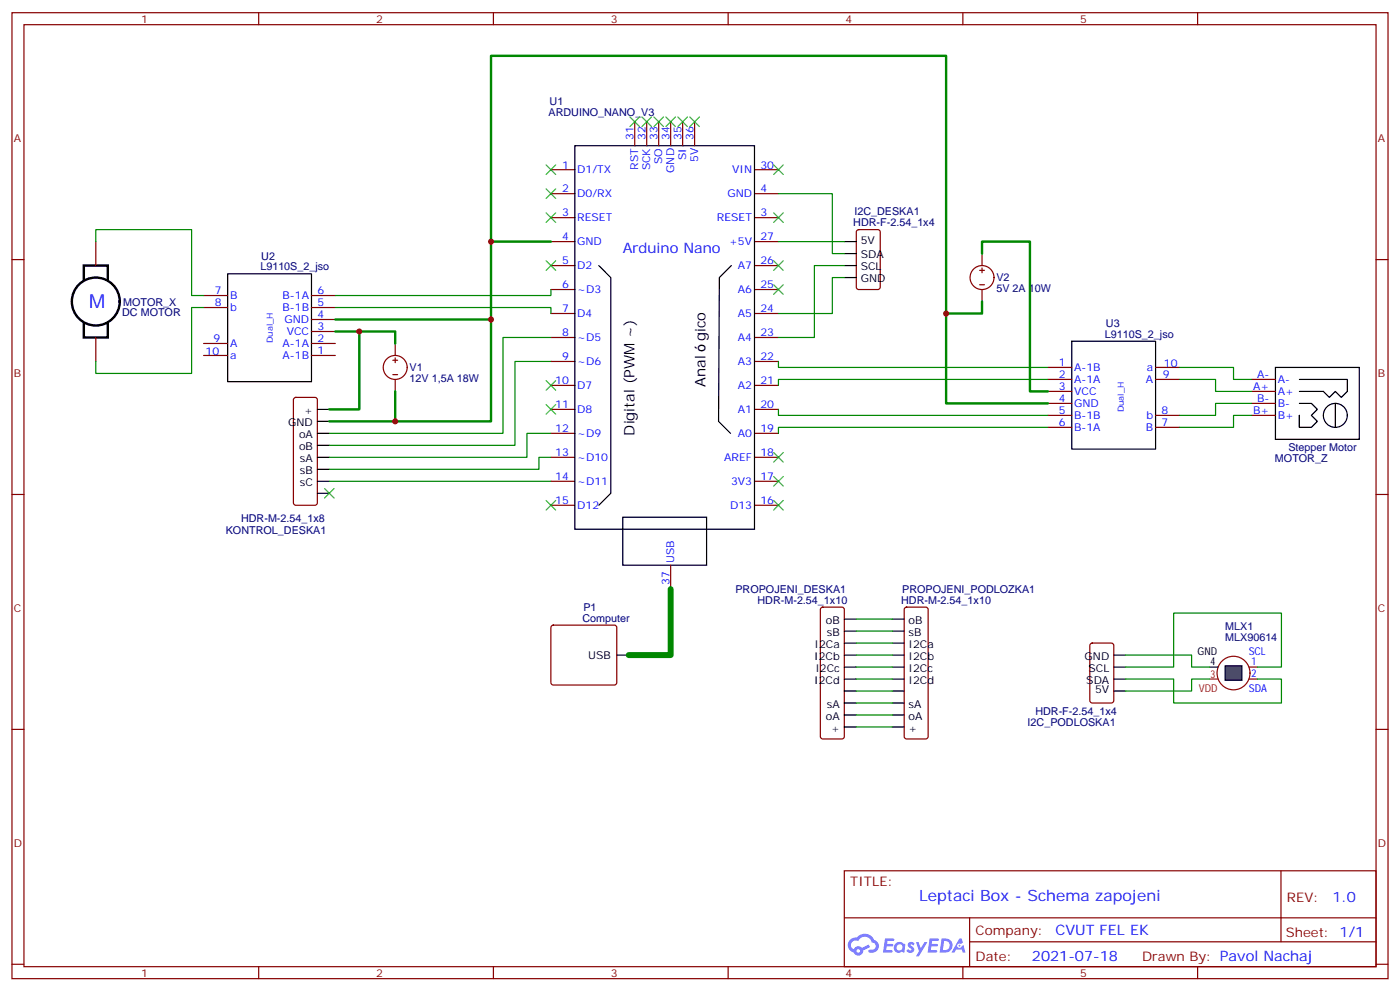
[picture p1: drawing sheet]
<svg xmlns="http://www.w3.org/2000/svg" width="412mm" height="292mm" viewBox="0 0 412 292" stroke-linecap="round" stroke-linejoin="round" font-family="sans-serif">
<g fill="none" stroke="#870000" stroke-width=".35">
<path d="M3.5 3.7h405.4v284.4h-405.4zM7.1 7.3h398.2v277.3h-398.2zM76.2 3.7v3.6M145.3 3.7v3.6M214.5 3.7v3.6M283.6 3.7v3.6M352.8 3.7v3.6M3.5 76.4h3.6M405.3 76.4h3.6M3.5 145.6h3.6M405.3 145.6h3.6M3.5 214.7h3.6"/>
<path d="M405.3 214.7h3.6M248.7 256.3h156.6v28.3h-156.6zM377.3 256.4v20.8M248.7 270.2h156.5M285.6 277.2h119.6M285.6 270.2v14.1M3.5 283.8h3.6M76.2 284.6v3.5M145.3 284.6v3.5M214.5 284.6v3.5M283.6 284.6v3.5M352.8 284.6v3.5"/>
<path d="M405.3 283.8h3.6"/>
</g>
<g fill="#5487ff">
<path d="M267.7 277.5a1.22 1.22 0 0 1 1.7 .3l-.4 .5a.47 .47 0 0 0-.3-.4 .47 .47 0 0 0-.5 .2l.1 .3a1.14 1.14 0 0 1 .8 1.7 1.14 1.14 0 0 1-1.9 0l-.2-.2 .5-.5 .7 .4a.29 .29 0 0 0 .3-.3 .29 .29 0 0 0-.2-.3 1.04 1.04 0 0 1-.6-1.7z"/>
<path d="M260.7 276.3h2.4l.3 .1-.2 .5-1.8 .1-.1 .9h1.5l.3 .3-.3 .4h-1.6l-.2 1.1h1.7l.2 .3-.2 .4h-2.6z"/>
<path d="M273.8 276.3h2.4l.3 .1-.1 .5-1.8 .1-.2 .9h1.6l.3 .3-.4 .4h-1.6l-.1 1.1h1.7l.2 .3-.2 .4h-2.6z"/>
<path d="M282.6 276.3h.7l.3 1.2-.6 .3a.69 .69 0 0 0-1 .3 .69 .69 0 0 0 .4 1 .69 .69 0 0 0 .9-.6l.5-.3 .6 2.2h-.8l-.2-.9h-1.8l-.5 .9h-.8z"/>
<path d="M269.8 277.3h.8l.6 1.9 1.1-1.9h.9l-2.6 4.2h-.8l.9-1.5z"/>
<path d="M277.4 276.3l-.6 4.1h1.3a2.11 2.11 0 0 0 2.5-2.1 2.11 2.11 0 0 0-2.5-2zM278.1 277a1.39 1.39 0 0 1 1.7 1.4 1.39 1.39 0 0 1-1.8 1.3h-.3z"/>
<path d="M263.7 277.9a1.54 1.54 0 0 0-.1 2.1 1.54 1.54 0 0 0 2.2 .2l.6 .2 .3-2.3-.2-.2-.4-.1a1.49 1.49 0 0 0-2.4 .1zM264 278.9a.94 .94 0 0 1 1.8 0 .94 .94 0 0 1-1.8 0z"/>
<path d="M250.4 276.6a2.18 2.18 0 0 0 1.1 3.8 1.44 1.44 0 0 0 1.6 .9 1.44 1.44 0 0 0 1.2-1.5l2-1-.5-.7-1.9 .9a1.47 1.47 0 0 0-2.4 .5 1.39 1.39 0 0 1-.7-2 1.39 1.39 0 0 1 2-.5 2.12 2.12 0 0 1 2.2-1.3 2.12 2.12 0 0 1 1.9 1.7 1.14 1.14 0 0 1 1.1 1.4 1.14 1.14 0 0 1-1.7 .8 .43 .43 0 0 0-.5 .3 .43 .43 0 0 0 .4 .5 1.98 1.98 0 0 0 2.5-1.2 1.98 1.98 0 0 0-1.2-2.5 3.1 3.1 0 0 0-5.3-.7l-.9 .1zM252.3 279.9a.55 .55 0 0 1 1.1 0 .55 .55 0 0 1-1.1 0z"/>
<circle cx="282.6" cy="278.4" r=".26"/>
</g>
<g fill="none" stroke="#870000" stroke-width=".35">
<path d="M187 35.8v7.1M190.5 35.8v7.1M194 35.8v7.1M197.6 35.8v7.1M201.1 35.8v7.1M204.6 35.8v7.1M162.3 50h7M162.3 57h7M222.2 50h7.1M222.2 57h7.1M162.3 64.1h7M162.3 71.1h7"/>
<path d="M162.3 78.2h7M222.2 64.1h7.1M222.2 71.1h7.1M222.2 78.2h7.1M60 90.5h7M60 87h7M91.7 90.5h7.1M91.7 87h7.1M91.7 97.6h7.1M91.7 94.1h7.1M162.3 85.2h7M162.3 92.3h7"/>
<path d="M162.3 99.3h7M222.2 85.2h7.1M222.2 92.3h7.1M222.2 99.3h7.1M60 104.6h7M60 101.1h7M91.7 104.6h7.1M91.7 101.1h7.1M162.3 106.4h7M162.3 113.5h7M222.2 106.4h7.1M222.2 113.5h7.1"/>
<path d="M308.7 108.2h7M308.7 111.7h7M308.7 115.2h7M308.7 118.7h7M340.4 108.2h7.1M340.4 111.7h7.1M162.3 120.5h7M162.3 127.6h7M162.3 134.6h7M222.2 120.5h7.1M222.2 127.6h7.1M222.2 134.6h7.1"/>
<path d="M308.7 122.3h7M308.7 125.8h7M340.4 122.3h7.1M340.4 125.8h7.1M162.3 141.7h7M162.3 148.7h7M222.2 141.7h7.1M222.2 148.7h7.1M197.6 166.4v7"/>
</g>
<path d="M169.3 42.9h52.9v112.9h-52.9zM176.4 78.2l3.5 3.5v63.5l-3.5 3.5M215.4 78.2l-3.5 3.5-.2 42.3 3.5 3.6M67.1 80.6h24.7v31.7h-24.7zM315.7 100.4h24.7v31.8h-24.7zM183.4 152.3h24.7v14.1h-24.7z" fill="none" stroke="#000" stroke-width=".35"/>
<g fill="#fff" stroke="#000" stroke-width=".71">
<path d="M24.7 78.2h7v21.1h-7z"/>
<circle cx="28.2" cy="88.8" r="7.1"/>
</g>
<g fill="none" stroke="#870000" stroke-width=".35">
<path d="M28.2 71.1v7.1M252.5 67.8l.4-.2h5.7l.6 .4 .1 16.5-.5 .7h-5.9l-.6-.4-.1-16.5zM288.6 79.6h1.4M289.3 74.6v3.6M289.3 78.9v1.4M28.2 99.3v7.1M288.6 83.8h1.4M289.3 85.2v3.6M86.7 117.2l.4-.2h5.7l.5 .2 .2 .5v30.3l-.2 .5-.5 .2h-5.7l-.5-.2-.2-.5v-30.3zM115.7 106h1.4M115.7 110.3h1.4M116.4 101.1v3.5"/>
<path d="M116.4 105.3v1.5M116.4 111.7v3.5M368.7 111.7h7M368.7 115.2h7M368.7 118.7h7M368.7 122.3h7M241.9 178.9l.5-.2h5.6l.5 .2 .2 .5v37.4l-.2 .5-.5 .2h-5.6l-.5-.2-.2-.5v-37.4zM266.6 178.9l.5-.2h5.6l.5 .2 .2 .5v37.4l-.2 .5-.5 .2h-5.6l-.5-.2-.3-.5v-37.4zM162.5 184.2l.5-.2h18l.5 .2 .2 .5v16.2l-.3 .5-.4 .2h-18l-.5-.2-.2-.5v-16.2zM321.3 189.5l.4-.2h5.7l.6 .4 .1 16.5-.5 .7h-5.9l-.6-.4-.1-16.5z"/>
<circle cx="289.3" cy="81.7" r="3.5"/>
<circle cx="116.4" cy="108.2" r="3.5"/>
</g>
<g fill="none" stroke="#000" stroke-width=".35">
<path d="M248.7 71.1h3.5M248.7 74.6h3.5M248.7 78.2h3.5M248.7 81.7h3.5M375.7 108.2h24.7v21.1h-24.7zM382.8 111.7h14.1v3.5l-1.8 1.8-1.8-1.8-1.7 1.8-1.8-1.8h-7M382.8 118.7h3.5l1.8 1.8-1.8 1.8 1.8 1.7-1.8 1.8h-3.5v-3.5v3.5M393.3 118.7v7.1M93.5 120.5h3.5M93.5 124h3.5M93.5 127.6h3.5M93.5 131.1h3.5"/>
<path d="M93.5 134.6h3.5M93.5 138.1h3.5M93.5 141.7h3.5M93.5 145.2h3.5M181.7 192.8h3.5M248.7 182.2h3.5M248.7 185.8h3.5M248.7 189.3h3.5M248.7 192.8h3.5M248.7 196.4h3.5M248.7 199.9h3.5M262.8 182.2h3.5"/>
<path d="M262.8 185.8h3.5M262.8 189.3h3.5M262.8 192.8h3.5M262.8 196.4h3.5M262.8 199.9h3.5M328.1 192.8h3.5M328.1 196.4h3.5M328.1 199.9h3.5M248.7 203.4h3.5M248.7 206.9h3.5M248.7 210.5h3.5M248.7 214h3.5"/>
<path d="M262.8 203.4h3.5M262.8 206.9h3.5M262.8 210.5h3.5M262.8 214h3.5M328.1 203.4h3.5"/>
<circle cx="393.3" cy="122.3" r="3.5"/>
</g>
<g fill="none" stroke="#008700" stroke-width=".35">
<path d="M229.3 57h15.9v17.6h3.5M28.2 71.1v-3.5h28.2v19.4h3.6M229.3 71.1h19.4M248.7 78.2h-8.8v21.1h-10.6M60 90.5h-3.6v19.4h-28.2v-3.5M98.8 90.5h63.5v1.8M162.3 99.3h-14.1v28.3h-51.2M162.3 85.2v1.8h-63.5M248.7 81.7h-3.5v10.6h-15.9M162.3 106.4h-10.6v24.7h-54.7M229.3 106.4v1.8h79.4M308.7 111.7h-79.4v1.8"/>
<path d="M162.3 134.6h-3.6v3.5h-61.7M162.3 127.6h-7.1v7h-58.2M229.3 120.5v1.8h79.4M308.7 125.8h-79.4v1.8M97 141.7h65.3M252.2 196.4h10.6M252.2 182.2h10.6M252.2 185.8h10.6M252.2 189.3h10.6M252.2 192.8h10.6M252.2 199.9h10.6M252.2 203.4h10.6"/>
<path d="M252.2 206.9h10.6M252.2 210.5h10.6M252.2 214h10.6"/>
</g>
<path d="M144.6 71.1v52.9h-47.6M162.3 71.1h-17.7v-54.7h134.1v102.3h30M289.3 74.6v-3.5h14.1v44.1h5.3M98.8 97.6h17.6v3.5M105.8 97.6v22.9h-8.8M289.3 88.8v3.5h-10.6M116.4 115.2v8.8" fill="none" stroke="#008700" stroke-width=".71"/>
<path d="M197.6 173.4v19.4h-12.4" fill="none" stroke="#008700" stroke-width="1.8"/>
<circle cx="363.3" cy="198.1" r="4.9" fill="none" stroke="#900" stroke-width=".35"/>
<path d="M360.9 196h4.9v4.2h-4.9z" fill="#666" stroke="#000" stroke-width=".35"/>
<path d="M367.9 196.4h2.5M367.9 199.9h2.5" fill="none" stroke="#870000" stroke-width=".35"/>
<path d="M356.3 199.9h2.5" fill="none" stroke="#f00" stroke-width=".35"/>
<path d="M356.3 196.4h2.5" fill="none" stroke="#000" stroke-width=".35"/>
<path d="M347.5 111.7h10.6v3.5h10.6M347.5 108.2h15.9v3.5h5.3M368.7 118.7h-10.6v3.6h-10.6M368.7 122.3h-5.3v3.5h-15.9M331.6 192.8h19.4v3.6h5.3M331.6 196.4h14.1v-15.9h31.8v15.9h-7.1M331.6 199.9h14.1v7h31.8v-7h-7.1M356.3 199.9h-5.3v3.5h-19.4" fill="none" stroke="#008700" stroke-width=".35"/>
<path d="M98.8 94.1h45.8" fill="none" stroke="#008700" stroke-width=".71"/>
<g fill="none" stroke="#3c3" stroke-width=".35">
<path d="M185.6 34.4l2.8 2.9M188.4 34.4l-2.8 2.9M189.1 34.4l2.8 2.9M191.9 34.4l-2.8 2.9M192.6 34.4l2.8 2.9M195.4 34.4l-2.8 2.9M196.1 34.4l2.9 2.9M199 34.4l-2.9 2.9M199.7 34.4l2.8 2.9M202.5 34.4l-2.8 2.9M203.2 34.4l2.8 2.9M206 34.4l-2.8 2.9"/>
<path d="M160.9 55.6l2.8 2.8M160.9 48.5l2.8 2.9M163.7 55.6l-2.8 2.8M163.7 48.5l-2.8 2.9M227.9 48.5l2.8 2.9M230.7 48.5l-2.8 2.9M160.9 76.8l2.8 2.8M160.9 62.7l2.8 2.8M163.7 76.8l-2.8 2.8M163.7 62.7l-2.8 2.8M227.9 62.7l2.8 2.8M227.9 76.8l2.8 2.8"/>
<path d="M230.7 62.7l-2.8 2.8M230.7 76.8l-2.8 2.8M227.9 83.8l2.8 2.8M230.7 83.8l-2.8 2.8M160.9 119.1l2.8 2.8M160.9 112l2.8 2.9M163.7 119.1l-2.8 2.8M163.7 112l-2.8 2.9M227.9 133.2l2.8 2.8M230.7 133.2l-2.8 2.8M95.6 143.8l2.8 2.8M98.4 143.8l-2.8 2.8"/>
<path d="M160.9 147.3l2.8 2.8M163.7 147.3l-2.8 2.8M227.9 140.3l2.8 2.8M227.9 147.3l2.8 2.8M230.7 140.3l-2.8 2.8M230.7 147.3l-2.8 2.8"/>
</g>
<g fill="#c00">
<circle cx="144.6" cy="71.1" r=".88"/>
<circle cx="278.7" cy="92.3" r=".88"/>
<circle cx="116.4" cy="124" r=".88"/>
<circle cx="105.8" cy="97.6" r=".88"/>
<circle cx="144.6" cy="94.1" r=".88"/>
</g>
<text font-size="5.6" fill="#00f" x="26.3" y="90.6">M</text>
<text font-size="4.6" fill="#00f" x="270.8" y="265.4">Leptaci Box - Schema zapojeni</text>
<g font-size="4.2" fill="#00f">
<text x="183.4" y="74.6">Arduino Nano</text>
<text x="392.5" y="265.6">1.0</text>
<text x="310.9" y="275.2">CVUT FEL EK</text>
<text x="304" y="283">2021-07-18</text>
</g>
<g font-size="4.2">
<text x="207.8" y="100.4" transform="rotate(-90 207.8 100.4)">gico</text>
<text x="207.8" y="113.9" transform="rotate(-90 207.8 113.9)">Anal</text>
<text x="186.9" y="128.2" transform="rotate(-90 186.9 128.2)">Digital (PWM ~)</text>
</g>
<g font-size="3.9" fill="#800">
<text x="250.5" y="260.9">TITLE:</text>
<text x="379.1" y="265.6">REV:</text>
<text x="287.4" y="275.1">Company:</text>
<text x="378.7" y="275.7">Sheet: 1/1</text>
<text x="287.4" y="282.8">Date:</text>
<text x="336.4" y="282.9">Draw</text>
<text x="346.6" y="282.9">n By: Pavol Nachaj</text>
</g>
<g font-size="3.2" fill="#800">
<text x="41.6" y="6.7">1</text>
<text x="110.8" y="6.7">2</text>
<text x="179.9" y="6.7">3</text>
<text x="249.1" y="6.7">4</text>
<text x="318.2" y="6.7">5</text>
<text x="4.1" y="41.8">A</text>
<text x="405.9" y="41.8">A</text>
<text x="4.1" y="111">B</text>
<text x="405.9" y="111">B</text>
<text x="4.1" y="180.1">C</text>
<text x="405.9" y="180.1">C</text>
<text x="4.1" y="249.3">D</text>
<text x="405.9" y="249.3">D</text>
<text x="41.6" y="287.5">1</text>
<text x="110.8" y="287.5">2</text>
<text x="179.9" y="287.5">3</text>
<text x="249.1" y="287.5">4</text>
<text x="318.2" y="287.5">5</text>
</g>
<g font-size="3.2" fill="#000080">
<text x="161.6" y="34.1">ARDUINO_NANO_V3</text>
<text x="161.9" y="30.9">U1</text>
<text x="251.7" y="63.4">I2C_DESKA1</text>
<text x="251.3" y="66.5">HDR-F-2.54_1x4</text>
<text x="77" y="76.5">U2</text>
<text x="76.7" y="79.5">L9110S_2_jso</text>
<text x="293.5" y="82.9">V2</text>
<text x="293.5" y="86.1">5V 2A 10W</text>
<text x="36" y="93.1">DC MOTOR</text>
<text x="36.3" y="90">MOTOR_X</text>
<text x="325.4" y="99.4">L9110S_2_jso</text>
<text x="325.8" y="96.3">U3</text>
<text x="120.6" y="112.5">12V 1,5A 18W</text>
<text x="120.6" y="109.3">V1</text>
<text x="375.6" y="136">MOTOR_Z</text>
<text x="379.5" y="132.9">Stepper Motor</text>
<text x="71" y="153.6">HDR-M-2.54_1x8</text>
<text x="66.5" y="157.1">KONTROL_DESKA1</text>
<text x="171.8" y="179.9">P1</text>
<text x="216.6" y="174.5">PROPOJENI_DESKA1</text>
<text x="223.1" y="177.7">HDR-M-2.54_1x10</text>
<text x="265.5" y="177.7">HDR-M-2.54_1x10</text>
<text x="265.8" y="174.5">PROPOJENI_PODLOZKA1</text>
<text x="171.6" y="183">Computer</text>
<text x="360.9" y="185.6">MLX1</text>
<text x="360.9" y="188.7">MLX90614</text>
<text x="302.7" y="213.6">I2C_PODLOSKA1</text>
<text x="305" y="210.5">HDR-F-2.54_1x4</text>
</g>
<g font-size="3.2" fill="#00f">
<text x="186.6" y="41.1" transform="rotate(-90 186.6 41.1)">31</text>
<text x="190.1" y="41.1" transform="rotate(-90 190.1 41.1)">32</text>
<text x="193.7" y="41.1" transform="rotate(-90 193.7 41.1)">33</text>
<text x="197.2" y="41.1" transform="rotate(-90 197.2 41.1)">34</text>
<text x="200.7" y="41.1" transform="rotate(-90 200.7 41.1)">35</text>
<text x="204.3" y="41.1" transform="rotate(-90 204.3 41.1)">36</text>
<text x="202.1" y="47.1" transform="rotate(-90 202.1 47.1)">SI</text>
<text x="205.7" y="47.8" transform="rotate(-90 205.7 47.8)">5V</text>
<text x="165.6" y="49.6">1</text>
<text x="170" y="51">D1/TX</text>
<text x="188" y="49.9" transform="rotate(-90 188 49.9)">RST</text>
<text x="191.6" y="50.2" transform="rotate(-90 191.6 50.2)">SCK</text>
<text x="195.1" y="48.3" transform="rotate(-90 195.1 48.3)">SO</text>
<text x="198.6" y="50.9" transform="rotate(-90 198.6 50.9)">GND</text>
<text x="215.7" y="51">VIN</text>
<text x="224" y="49.6">30</text>
<text x="165.6" y="56.7">2</text>
<text x="170" y="58.1">D0/RX</text>
<text x="214.3" y="58.1">GND</text>
<text x="224" y="56.7">4</text>
<text x="165.6" y="63.7">3</text>
<text x="170" y="65.1">RESET</text>
<text x="211.2" y="65.1">RESET</text>
<text x="224" y="63.7">3</text>
<text x="165.6" y="70.8">4</text>
<text x="224" y="70.8">27</text>
<text x="165.6" y="77.8">5</text>
<text x="170" y="72.2">GND</text>
<text x="214.8" y="72.2">+5V</text>
<text x="224" y="77.8">26</text>
<text x="170" y="79.2">D2</text>
<text x="217.4" y="79.2">A7</text>
<text x="63.3" y="86.6">7</text>
<text x="67.8" y="88">B</text>
<text x="83.2" y="88">B-1A</text>
<text x="93.5" y="86.6">6</text>
<text x="165.6" y="84.9">6</text>
<text x="170" y="86.3">~D3</text>
<text x="217.4" y="86.3">A6</text>
<text x="224" y="84.9">25</text>
<text x="63.3" y="90.1">8</text>
<text x="67.8" y="91.5">b</text>
<text x="83.2" y="91.5">B-1B</text>
<text x="83.8" y="95.1">GND</text>
<text x="93.5" y="90.1">5</text>
<text x="93.5" y="93.6">4</text>
<text x="165.6" y="91.9">7</text>
<text x="170" y="93.3">D4</text>
<text x="217.4" y="93.3">A5</text>
<text x="224" y="91.9">24</text>
<text x="62.9" y="100.7">9</text>
<text x="84.4" y="98.6">VCC</text>
<text x="93.5" y="100.7">2</text>
<text x="93.5" y="97.2">3</text>
<text x="165.6" y="99">8</text>
<text x="170" y="100.4">~D5</text>
<text x="217.4" y="100.4">A4</text>
<text x="224" y="99">23</text>
<text x="60.6" y="104.6">10</text>
<text x="67.8" y="105.6">a</text>
<text x="67.8" y="102.1">A</text>
<text x="83.2" y="105.6">A-1B</text>
<text x="83.3" y="102.1">A-1A</text>
<text x="93.5" y="104.2">1</text>
<text x="165.6" y="106">9</text>
<text x="170" y="107.5">~D6</text>
<text x="217.4" y="107.5">A3</text>
<text x="224" y="106">22</text>
<text x="311.9" y="107.8">1</text>
<text x="163.5" y="113.1">10</text>
<text x="224" y="113.1">21</text>
<text x="311.9" y="111.3">2</text>
<text x="316.4" y="112.7">A-1A</text>
<text x="316.4" y="109.2">A-1B</text>
<text x="337.5" y="112.7">A</text>
<text x="337.8" y="109.2">a</text>
<text x="342.5" y="111.3">9</text>
<text x="342.9" y="108.1">10</text>
<text x="370.3" y="111.3">A-</text>
<text x="376.4" y="112.7">A-</text>
<text x="170" y="114.5">D7</text>
<text x="217.4" y="114.5">A2</text>
<text x="311.9" y="114.8">3</text>
<text x="311.9" y="118.3">4</text>
<text x="316.4" y="116.2">VCC</text>
<text x="316.4" y="119.8">GND</text>
<text x="369.2" y="114.9">A+</text>
<text x="370.3" y="118.4">B-</text>
<text x="376.4" y="116.3">A+</text>
<text x="376.4" y="119.8">B-</text>
<text x="163.5" y="120.2">11</text>
<text x="170" y="121.6">D8</text>
<text x="217.4" y="121.6">A1</text>
<text x="224" y="120.2">20</text>
<text x="311.9" y="125.4">6</text>
<text x="311.9" y="121.9">5</text>
<text x="316.4" y="123.3">B-1B</text>
<text x="337.7" y="123.3">b</text>
<text x="342.2" y="121.9">8</text>
<text x="342.2" y="125.4">7</text>
<text x="369.2" y="121.9">B+</text>
<text x="376.4" y="123.3">B+</text>
<text x="163.5" y="127.2">12</text>
<text x="170" y="128.6">~D9</text>
<text x="217.4" y="128.6">A0</text>
<text x="224" y="127.2">19</text>
<text x="316.4" y="126.8">B-1A</text>
<text x="337.5" y="126.8">B</text>
<text x="163.5" y="134.3">13</text>
<text x="170" y="135.7">~D10</text>
<text x="213.3" y="135.7">AREF</text>
<text x="224" y="134.3">18</text>
<text x="163.5" y="141.3">14</text>
<text x="170" y="142.7">~D11</text>
<text x="215.3" y="142.7">3V3</text>
<text x="224" y="141.3">17</text>
<text x="163.5" y="148.4">15</text>
<text x="170" y="149.8">D12</text>
<text x="215.1" y="149.8">D13</text>
<text x="224" y="148.4">16</text>
<text x="198.6" y="165.7" transform="rotate(-90 198.6 165.7)">USB</text>
<text x="197.2" y="172.2" transform="rotate(-90 197.2 172.2)">37</text>
<text x="367.8" y="192.8">SCL</text>
<text x="368.7" y="195.7">1</text>
<text x="367.9" y="203.8">SDA</text>
<text x="368.7" y="199.2">2</text>
</g>
<g font-size="3.2">
<text x="253.5" y="71.8">5V</text>
<text x="253.5" y="76.1">SDA</text>
<text x="253.5" y="79.6">SCL</text>
<text x="253.5" y="83.1">GND</text>
<text x="84.9" y="125.4">GND</text>
<text x="89.6" y="121.9">+</text>
<text x="88.1" y="129">oA</text>
<text x="88.1" y="132.5">oB</text>
<text x="88.4" y="136">sA</text>
<text x="88.3" y="143.1">sC</text>
<text x="88.4" y="139.6">sB</text>
<text x="243.3" y="183.7">oB</text>
<text x="267.7" y="183.7">oB</text>
<text x="239.9" y="190.7">I2Ca</text>
<text x="243.6" y="187.2">sB</text>
<text x="267.7" y="187.2">sB</text>
<text x="267.7" y="190.7">I2Ca</text>
<text x="173.3" y="193.9">USB</text>
<text x="239.9" y="194.2">I2Cb</text>
<text x="240.2" y="197.8">I2Cc</text>
<text x="267.7" y="194.2">I2Cb</text>
<text x="267.7" y="197.8">I2Cc</text>
<text x="319.5" y="194.2">GND</text>
<text x="320.6" y="197.8">SCL</text>
<text x="352.8" y="192.8">GND</text>
<text x="356.6" y="195.7">4</text>
<text x="239.9" y="201.3">I2Cd</text>
<text x="267.7" y="201.3">I2Cd</text>
<text x="320" y="201.3">SDA</text>
<text x="243.6" y="208.4">sA</text>
<text x="267.7" y="208.4">sA</text>
<text x="322.6" y="204.1">5V</text>
<text x="243.3" y="211.9">oA</text>
<text x="244.8" y="215.4">+</text>
<text x="267.7" y="211.9">oA</text>
<text x="267.7" y="215.4">+</text>
</g>
<g font-size="3.2" fill="#f00">
<text x="353.1" y="203.8">VDD</text>
<text x="356.6" y="199.5">3</text>
</g>
<g font-size="2.5" fill="#00f">
<text x="80.4" y="101" transform="rotate(-90 80.4 101)">Dual_H</text>
<text x="331" y="121.4" transform="rotate(-90 331 121.4)">Dual_H</text>
</g>
</svg>
